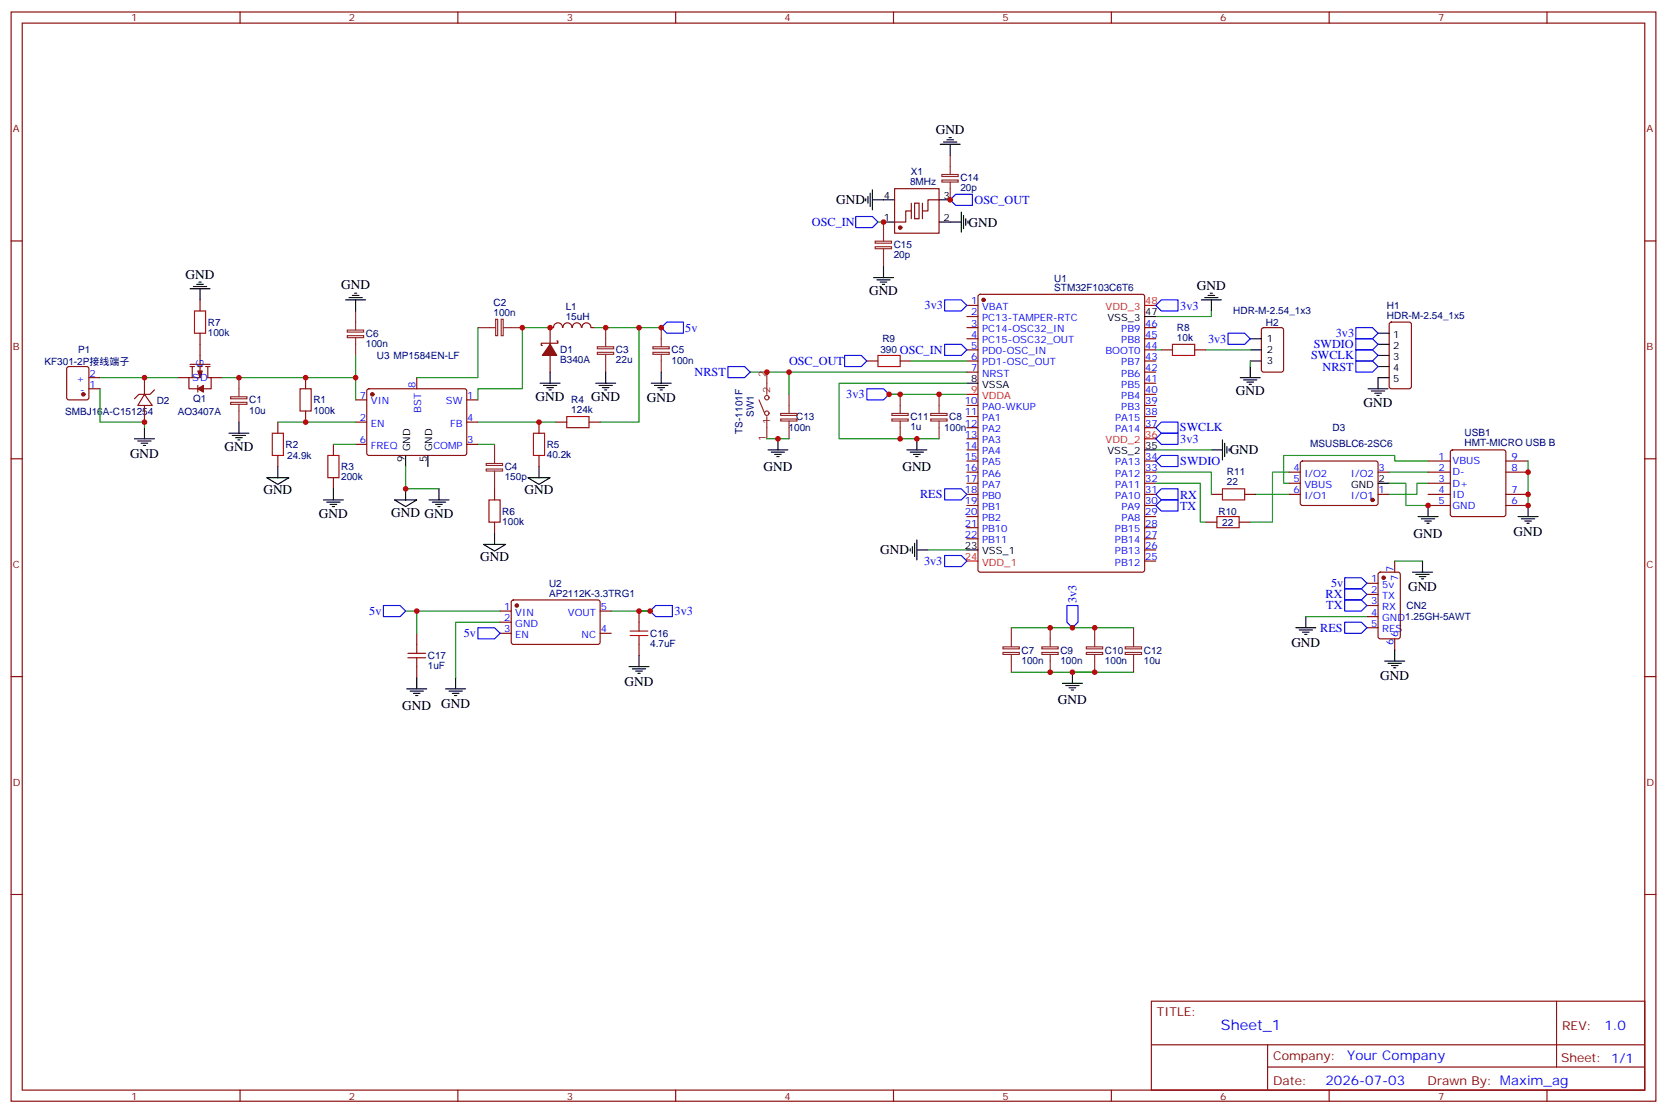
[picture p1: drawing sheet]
<svg xmlns="http://www.w3.org/2000/svg" width="529mm" height="353mm" viewBox="0 0 529 353" stroke-linecap="round" stroke-linejoin="round" font-family="sans-serif">
<g fill="none" stroke="#870000" stroke-width=".35">
<path d="M3.5 3.8h522.1v345.7h-522.1zM7.1 7.3h515v338.7h-515zM76.2 3.8v3.5M145.3 3.8v3.5M214.5 3.8v3.5M283.6 3.8v3.5M352.8 3.8v3.5M421.9 3.8v3.5M491.1 3.8v3.5M284 59.9h14.1v14.1h-14.1zM3.5 76.5h3.6M289.3 67h-1.8v3.5h-3.5"/>
<path d="M290.3 64.5h1.4v4.9h-1.4zM298.1 63.4h-3.5v3.6h-1.8M522.1 76.5h3.5M63.5 95.2v3.5M306.9 96.9h3.5M310.7 93.6l.4-.2h51.6l.6 .4 .1 87.1-.5 .7h-51.8l-.6-.5-.1-87zM21.4 116.6l.5-.3h5.6l.7 .5v9.4l-.4 .7h-5.9l-.7-.4v-9.4zM28.2 119.9h3.5M45.9 119.9v5.3M56.4 119.9h3.6M60 119.9v3.5h2.8M60.3 115.6h6.4"/>
<path d="M60.3 116.3h1.4M61 116.3v3.6M62.8 116.3h1.4M63.5 116.3v3.6h-3.5M63.5 105.8v9.8M65.3 116.3h1.4M66 116.3v3.6h1v3.5h-2.4M67 119.9h3.6M97 119.9v3.5M132.3 119.9v3.5M174.6 112.8v5.3M176.7 108.2h.4v.7h-5.3v.7h.4"/>
<path d="M178.5 104a1.41 1.41 0 0 0-1.4-1.5 1.41 1.41 0 0 0-1.4 1.5h-1.1v5.3M178.7 104a1.41 1.41 0 0 1 1.4-1.5 1.41 1.41 0 0 1 1.4 1.5M181.7 104a1.41 1.41 0 0 1 1.4-1.5 1.41 1.41 0 0 1 1.4 1.5M184.7 104a1.41 1.41 0 0 1 1.5-1.5 1.41 1.41 0 0 1 1.4 1.5M187.7 104h1M275.2 114.6h3.5M285.8 114.6h3.5M306.9 100.5h3.5M306.9 104h3.5M306.9 107.5h3.5M306.9 111.1h3.5M306.9 114.6h3.5"/>
<path d="M306.9 118.1h3.5M363.4 104h3.5M363.4 107.5h3.5M363.4 111.1h3.5M363.4 114.6h3.5M363.4 118.1h3.5M368.7 111.1h3.5M379.2 111.1h3.6M400.6 104.2l.5-.2h5.7l.6 .4 .1 13-.5 .7h-5.9l-.6-.5-.1-12.9zM441.2 102.4l.5-.2h5.6l.7 .5v20l-.4 .6-5.9 .1-.7-.5v-20zM28.2 123.4h3.5M45.9 125.2l2.4 3.5h-4.6z"/>
<path d="M45.9 128.7v5.3M49 123.8l-1.4 1.4h-3.5l-1.4 1.4M62.8 122.3v2.2M88.2 134v3.5M97 130.5v3.5M112.9 126.9h3.5M112.9 134h3.5M116.7 123.6l.4-.2 30.6 .1 .5 .6-.1 20-.6 .5-30.7-.1-.4-.6v-19.8zM148.2 126.9h3.5M148.2 134h3.5M171.1 134v3.5M176.4 134h3.5"/>
<path d="M187 134h3.5M306.9 128.7h3.5M306.9 132.2h3.5M306.9 135.7h3.5M306.9 139.3h3.5M363.4 128.7h3.5M363.4 132.2h3.5M363.4 135.7h3.5M363.4 125.2h3.5M363.4 121.6h3.5M3.5 145.6h3.6M88.2 144.6v3.5"/>
<path d="M105.8 141v3.6M105.8 151.6v3.6M112.9 141h3.5M148.2 141h3.5M157 155.2v3.5M171.1 144.6v3.5M306.9 142.8h3.5M306.9 146.3h3.5M306.9 149.9h3.5M306.9 153.4h3.5M306.9 156.9h3.5M363.4 146.3h3.5"/>
<path d="M363.4 149.9h3.5M363.4 153.4h3.5M363.4 156.9h3.5M384.5 156.9h3.6M395.1 156.9h3.5M409.2 149.9h3.5M409.2 153.4h3.5M409.2 156.9h3.5M413 146.5l.5-.2 23.5 .1 .4 .6v13l-.7 .4h-23.5l-.5-.7v-12.7zM437.4 149.9h3.6M437.4 156.9h3.6M453.3 146.3h7.1"/>
<path d="M453.3 149.9h7.1M453.3 153.4h7.1M453.3 156.9h7.1M460.6 143l.5-.2h16.2l.5 .2 .2 .5v19.8l-.2 .5-.5 .2h-16.2l-.5-.3-.2-.4v-19.8zM478 146.3h7.1M478 149.9h7.1M478 156.9h7.1M522.1 145.6h3.5M157 165.7v3.6M306.9 160.4h3.5M306.9 164h3.5M306.9 167.5h3.5"/>
<path d="M306.9 171h3.5M363.4 160.4h3.5M363.4 164h3.5M363.4 167.5h3.5M363.4 171h3.5M363.4 178.1h3.5M363.4 174.6h3.5M382.8 165.7h3.5M393.3 165.7h3.6M442.7 178.1v3.5M453.3 160.4h7.1M478 160.4h7.1"/>
<path d="M158.7 194h3.6M158.7 197.5h3.6M162.5 190.6l.5-.2 27.1 .1 .4 .6-.1 13-.6 .4h-27.1l-.4-.7v-12.7zM190.5 194h3.5M202.8 194v3.5M433.9 199.2h3.5M433.9 195.7h3.5M433.9 192.2h3.5M433.9 188.7h3.5M433.9 185.1h3.5M437.7 181.8l.4-.2h5.7l.6 .4 .1 20.1-.5 .6-5.9 .1-.6-.5-.1-20zM3.5 214.8h3.6"/>
<path d="M132.3 201v3.5M132.3 211.6v3.5M158.7 201h3.6M190.5 201h3.5M202.8 204.5v3.6M442.7 202.8v3.5M522.1 214.8h3.5M3.5 283.9h3.6M522.1 283.9h3.5M365.5 317.8h156.6v28.2h-156.6zM494.1 317.8v20.9M365.5 331.6h156.5"/>
<path d="M402.4 338.7h119.6M402.4 331.6v14.1M76.2 346v3.5M145.3 346v3.5M214.5 346v3.5M283.6 346v3.5M352.8 346v3.5M421.9 346v3.5M491.1 346v3.5"/>
</g>
<g fill="#870000" stroke="#870000" stroke-width=".35">
<path d="M174.6 109.3l2.1 3.5h-4.5z"/>
<path d="M62.8 117.8h1.4l-.7 2.1z"/>
<path d="M62.8 123.4l1.8-1.1v2.2z"/>
<circle cx="312.2" cy="95.2" r=".53"/>
<circle cx="118.2" cy="125.2" r=".53"/>
<circle cx="26.5" cy="125.2" r=".53"/>
<circle cx="285.7" cy="72.2" r=".53"/>
<circle cx="435.7" cy="158.7" r=".53"/>
<circle cx="439.2" cy="183.4" r=".53"/>
<circle cx="164" cy="192.2" r=".53"/>
</g>
<g fill="none" stroke="#000" stroke-width=".35">
<path d="M298.4 45.8h6.4M299.5 45.1h4.2M300.6 44.4h2.1M301.3 43.7h.7M301.6 45.8v3.5M274.8 63.1v.7M275.5 62.4v2.1M276.2 61.3v4.2M276.9 63.4h7.1M276.9 60.3v6.3M280.5 70.5h3.5M298.1 70.5h7.1"/>
<path d="M298.1 63.4h3.5M305.2 67.3v6.4M305.9 68.4v4.2M306.6 69.4v2.1M307.3 70.1v.7M60.3 91.7h6.4M61.4 90.9h4.2M62.4 90.2h2.2M63.1 89.5h.8M63.5 91.7v3.5M109.7 95.2h6.4M110.8 94.5h4.2"/>
<path d="M111.8 93.8h2.1M112.5 93.1h.7M112.9 95.2v3.5M277.3 88.1h6.3M278.3 88.8h4.3M279.4 89.5h2.1M280.1 90.2h.7M280.5 84.6v3.5M381.4 95.2h6.3M382.4 94.5h4.2M383.5 93.8h2.1M384.2 93.1h.7"/>
<path d="M384.5 95.2v3.5M174.6 118.1v3.5M192.3 118.1v3.5M209.9 118.1v3.5M363.4 100.5h3.5M393.7 119.9h6.3M396.9 116.3v3.6M396.9 114.6h3.5M396.9 107.5h3.5M396.9 111.1h3.5M437.4 105.8h3.6M437.4 109.3h3.6"/>
<path d="M437.4 112.8h3.6M437.4 116.3h3.6M441 119.9h-3.6v3.5M42.7 139.3h6.3M43.7 140h4.3M45.9 135.7v3.6M72.7 137.5h6.3M73.7 138.2h4.3M74.8 138.9h2.1M75.5 139.6h.7M75.8 134v3.5M171.4 121.6h6.4"/>
<path d="M172.5 122.3h4.2M173.6 123h2.1M174.3 123.8h.7M189.1 121.6h6.3M190.1 122.3h4.3M191.2 123h2.1M191.9 123.8h.7M206.7 121.6h6.4M207.8 122.3h4.2M208.8 123h2.2M209.5 123.8h.8M246.9 139.3v3.5"/>
<path d="M291 139.3v3.5M306.9 121.6h3.5M388.1 139.6v6.4M394.8 120.6h4.2M395.8 121.3h2.1M396.5 122h.7M434.3 123.4h6.3M435.3 124.1h4.3M436.4 124.8h2.1M437.1 125.5h.7M44.8 140.7h2.1M45.5 141.4h.7"/>
<path d="M84.7 151.6h7l-3.5 2.1zM88.2 148.1v3.5M102.7 158.7h6.3M103.7 159.4h4.2M105.8 155.2v3.5M125.2 158.7h7.1l-3.5 2.1zM128.8 144.6v3.5M128.8 155.2v3.5M135.8 144.6v3.5M136.2 158.7h6.3M137.2 159.4h4.3M139.3 155.2v3.5"/>
<path d="M167.6 151.6h7l-3.5 2.1zM171.1 148.1v3.5M243.8 142.8h6.3M244.8 143.5h4.3M245.9 144.2h2.1M246.6 144.9h.7M287.9 142.8h6.3M288.9 143.5h4.3M290 144.2h2.1M290.7 144.9h.7M363.4 142.8h3.5M384.5 142.8h3.6"/>
<path d="M388.8 140.7v4.2M389.5 141.7v2.2M390.2 142.5v.7M437.4 153.4h3.6M104.8 160.1h2.1M105.5 160.8h.7M138.3 160.1h2.1M139 160.8h.7M153.5 172.8h7l-3.5 2.1zM157 169.3v3.5M288.9 174.2v.7M289.6 173.5v2.1"/>
<path d="M290.3 172.4v4.3M291 174.6h3.6M291 171.4v6.3M306.9 174.6h3.5M450.1 164h6.4M451.2 164.7h4.2M451.6 178.1v3.5M452.3 165.4h2.1M453 166.1h.7M453.3 160.4v3.6M481.9 164h6.3M483 164.7h4.2"/>
<path d="M484 165.4h2.1M484.7 166.1h.7M485.1 160.4v3.6M411.3 199.2h6.4M412.4 200h4.2M414.5 195.7v3.5M448.4 181.6h6.3M449.4 182.3h4.3M450.5 183h2.1M451.2 183.7h.7M129.1 218.7h6.4M130.2 219.4h4.2"/>
<path d="M132.3 215.1v3.6M141.5 218.7h6.3M142.5 219.4h4.3M144.6 215.1v3.6M199.7 211.6h6.3M200.7 212.3h4.3M201.8 213h2.1M202.5 213.7h.7M202.8 208.1v3.5M337.3 216.9h6.3M338.3 217.6h4.2M339.4 218.3h2.1"/>
<path d="M340.1 219h.7M340.4 213.4v3.5M413.5 200.7h2.1M414.2 201.4h.7M439.6 209.8h6.3M440.6 210.5h4.3M441.7 211.2h2.1M442.4 211.9h.7M442.7 206.3v3.5M131.2 220.1h2.1M131.9 220.8h.7M143.6 220.1h2.1"/>
<path d="M144.3 220.8h.7"/>
</g>
<path d="M363.4 96.9h3.5M306.9 125.2h3.5M363.4 139.3h3.5M306.9 178.1h3.5" fill="none" stroke="#f00" stroke-width=".35"/>
<g fill="none" stroke="#a10000" stroke-width=".35">
<path d="M61.7 98.7h3.6v7.1h-3.6zM278.7 112.8h7.1v3.5h-7.1zM372.2 109.3h7v3.5h-7zM86.4 137.5h3.6v7.1h-3.6zM95.2 123.4h3.6v7.1h-3.6zM169.3 137.5h3.6v7.1h-3.6zM179.9 132.2h7.1v3.5h-7.1zM104.1 144.6h3.5v7h-3.5zM155.2 158.7h3.5v7h-3.5zM388.1 155.2h7v3.5h-7zM386.3 164h7v3.5h-7zM202.8 197.5v2.8"/>
<path d="M129.5 208.8h5.6M129.5 207.4h5.6M132.3 204.5v2.9M132.3 208.8v2.8M200 201.7h5.7M200 200.3h5.7M202.8 201.7v2.8"/>
</g>
<g fill="none" stroke="#8c2424" stroke-width=".35">
<path d="M299 55.4h5.2v.6h-5.2zM299 57.2h5.2v.6h-5.2zM301.6 49.3v6M301.6 57.8v5.6M277.8 76.6h5.2v.6h-5.2zM277.8 78.3h5.2v.7h-5.2zM280.5 70.5v6M280.5 79v5.6M112.9 98.7v6M75.8 119.9v6M110.2 104.8h5.2v.6h-5.2zM110.2 106.5h5.2v.7h-5.2z"/>
<path d="M112.9 107.2v5.6M151.7 104h5.6M157.3 101.4h.7v5.1h-.7zM159.1 101.4h.6v5.1h-.6zM159.8 104h6M189.6 110.1h5.2v.6h-5.2zM189.6 111.8h5.2v.7h-5.2zM192.3 104v6M192.3 112.5v5.6M207.3 110.1h5.1v.6h-5.1zM207.3 111.8h5.1v.7h-5.1zM209.9 104v6"/>
<path d="M209.9 112.5v5.6M243.4 118.1v7.1M73.2 125.9h5.2v.7h-5.2zM73.2 127.7h5.2v.6h-5.2zM75.8 128.3v5.7M240.9 126.9l1.8 4.3M243.4 132.2v7.1M247.8 131.2h5.2v.7h-5.2zM247.8 133h5.2v.6h-5.2zM250.5 125.2v6M250.5 133.6v5.7M283.1 131.2h5.2v.7h-5.2z"/>
<path d="M283.1 133h5.2v.6h-5.2zM285.8 125.2v6M285.8 133.6v5.7M295.5 131.2h5.1v.7h-5.1zM295.5 133h5.1v.6h-5.1zM298.1 125.2v6M298.1 133.6v5.7M154.3 147.1h5.2v.6h-5.2zM154.3 148.9h5.2v.6h-5.2zM157 141v6M157 149.5v5.7M321 199.2v6"/>
<path d="M333.4 199.2v6M347.5 199.2v6M359.8 199.2v6M318.4 205.3h5.2v.7h-5.2zM318.4 207.1h5.2v.6h-5.2zM321 207.7v5.7M330.7 205.3h5.2v.7h-5.2zM330.7 207.1h5.2v.6h-5.2zM333.4 207.7v5.7M344.8 205.3h5.2v.7h-5.2zM344.8 207.1h5.2v.6h-5.2zM347.5 207.7v5.7"/>
<path d="M357.2 205.3h5.2v.7h-5.2zM357.2 207.1h5.2v.6h-5.2zM359.8 207.7v5.7"/>
<circle cx="243.4" cy="131.2" r=".71"/>
<circle cx="243.4" cy="126.2" r=".71"/>
</g>
<g fill="none" stroke="#008700" stroke-width=".35">
<path d="M278.7 70.5h1.8M384.5 98.7v1.8h-17.6M31.7 119.9h24.7M112.9 112.8v7.1h-42.3M112.9 119.9v7M151.7 104v15.9h-19.4M174.6 104h-8.8v19.4h-14.1v3.5M188.7 104h14.1v30h-12.3M202.8 104h7.1M238.1 118.1h68.8M250.5 118.1v7.1M289.3 114.6h17.6"/>
<path d="M366.9 111.1h1.8M382.8 111.1h14.1M396.9 114.6v1.7M31.7 123.4v10.6h14.2v1.7M88.2 134h24.7M151.7 134h24.7M243.4 139.3h7.1M282.2 125.2h24.7M306.9 121.6h-40.6v17.7h31.8M105.8 141h7.1M128.8 148.1v7.1h10.5M151.7 141h5.3"/>
<path d="M366.9 149.9h17.6v7M366.9 153.4h14.1v12.3h1.8M366.9 142.8h17.6M398.6 156.9h10.6M409.2 149.9h-5.3v15.8h-7M441 153.4h5.3v7h7M441 149.9h12.3M453.3 153.4h-3.5v3.5h-8.8M453.3 146.3h-10.6v-1.7h-35.2v8.8h1.7M485.1 146.3v14.1M294.6 174.6h12.3M442.7 178.1h8.9"/>
<path d="M128.8 194h29.9M132.3 194v7M158.7 197.5h-14.1v17.6M194 194h12.4M321 199.2h38.8M414.5 195.7h19.4M321 213.4h38.8"/>
</g>
<g fill="none" stroke="#00f" stroke-width=".35">
<path d="M271.6 68.7h5.3l1.8 1.8-1.8 1.7h-5.3zM301.6 63.4l1.8-1.7h5.3v3.5h-5.3zM299.9 95.2h5.3l1.7 1.7-1.7 1.8h-5.3zM366.9 96.9l1.8-1.7h5.2v3.5h-5.2zM209.9 104l1.8-1.8h5.3v3.6h-5.3zM231.1 116.3h5.3l1.7 1.8-1.7 1.8h-5.3zM268.1 112.8h5.3l1.8 1.8-1.8 1.7h-5.3zM299.9 109.3h5.3l1.7 1.8-1.7 1.7h-5.3zM389.8 105.8h5.3l1.8 1.7-1.8 1.8h-5.3zM430.4 104h5.3l1.7 1.8-1.7 1.7h-5.3zM430.4 107.5h5.3l1.7 1.8-1.7 1.8h-5.3zM430.4 111.1h5.3l1.7 1.7-1.7 1.8h-5.3z"/>
<path d="M430.4 114.6h5.3l1.7 1.7-1.7 1.8h-5.3zM275.2 123.4h5.3l1.7 1.8-1.7 1.7h-5.3zM366.9 139.3l1.8-1.8h5.2v3.5h-5.2zM366.9 135.7l1.8-1.7h5.2v3.5h-5.2zM299.9 155.2h5.3l1.7 1.7-1.7 1.8h-5.3zM366.9 146.3l1.8-1.7h5.2v3.5h-5.2zM366.9 156.9l1.8-1.7h5.2v3.5h-5.2zM299.9 176.3h5.3l1.7 1.8-1.7 1.7h-5.3zM366.9 160.4l1.8-1.7h5.2v3.5h-5.2zM121.7 192.2h5.3l1.8 1.8-1.8 1.7h-5.3zM151.7 199.2h5.3l1.7 1.8-1.7 1.8h-5.3zM206.4 194l1.7-1.8h5.3v3.5h-5.3z"/>
<path d="M338.7 192.2h3.5v5.3l-1.8 1.7-1.7-1.7zM426.9 186.9h5.3l1.7 1.8-1.7 1.7h-5.3zM426.9 190.4h5.3l1.7 1.8-1.7 1.8h-5.3zM426.9 183.4h5.3l1.7 1.7-1.7 1.8h-5.3zM426.9 197.5h5.3l1.7 1.7-1.7 1.8h-5.3z"/>
</g>
<path d="M289.3 64.5v4.9M292.8 64.5v4.9" fill="none" stroke="#871200" stroke-width=".35"/>
<g fill="#c00">
<circle cx="97" cy="134" r=".88"/>
<circle cx="128.8" cy="155.2" r=".88"/>
<circle cx="165.8" cy="104" r=".88"/>
<circle cx="174.6" cy="104" r=".88"/>
<circle cx="192.3" cy="104" r=".88"/>
<circle cx="171.1" cy="134" r=".88"/>
<circle cx="97" cy="119.9" r=".88"/>
<circle cx="112.9" cy="119.9" r=".88"/>
<circle cx="75.8" cy="119.9" r=".88"/>
<circle cx="45.9" cy="134" r=".88"/>
<circle cx="45.9" cy="119.9" r=".88"/>
<circle cx="202.8" cy="104" r=".88"/>
<circle cx="209.9" cy="104" r=".88"/>
<circle cx="298.1" cy="125.2" r=".88"/>
<circle cx="285.8" cy="125.2" r=".88"/>
<circle cx="282.2" cy="125.2" r=".88"/>
<circle cx="285.8" cy="139.3" r=".88"/>
<circle cx="291" cy="139.3" r=".88"/>
<circle cx="333.4" cy="213.4" r=".88"/>
<circle cx="347.5" cy="213.4" r=".88"/>
<circle cx="333.4" cy="199.2" r=".88"/>
<circle cx="347.5" cy="199.2" r=".88"/>
<circle cx="340.4" cy="213.4" r=".88"/>
<circle cx="340.4" cy="199.2" r=".88"/>
<circle cx="250.5" cy="118.1" r=".88"/>
<circle cx="246.9" cy="139.3" r=".88"/>
<circle cx="243.4" cy="118.1" r=".88"/>
<circle cx="280.5" cy="70.5" r=".88"/>
<circle cx="301.6" cy="63.4" r=".88"/>
<circle cx="485.1" cy="149.9" r=".88"/>
<circle cx="485.1" cy="156.9" r=".88"/>
<circle cx="485.1" cy="160.4" r=".88"/>
<circle cx="453.3" cy="160.4" r=".88"/>
<circle cx="132.3" cy="194" r=".88"/>
<circle cx="202.8" cy="194" r=".88"/>
<circle cx="206.4" cy="194" r=".88"/>
</g>
<text font-size="4.6" fill="#00f" x="387.6" y="326.8">Sheet_1</text>
<g font-size="4.2">
<text x="297" y="42.6">GND</text>
<text x="265.5" y="64.8">GND</text>
<text x="307.4" y="71.9">GND</text>
<text x="58.9" y="88.5">GND</text>
<text x="108.3" y="91.9">GND</text>
<text x="275.9" y="93.8">GND</text>
<text x="379.9" y="92">GND</text>
<text x="392.3" y="125.5">GND</text>
<text x="170" y="127.3">GND</text>
<text x="187.7" y="127.3">GND</text>
<text x="205.3" y="127.6">GND</text>
<text x="432.9" y="129">GND</text>
<text x="71.3" y="143.2">GND</text>
<text x="41.3" y="145.3">GND</text>
<text x="242.4" y="149.5">GND</text>
<text x="286.5" y="149.5">GND</text>
<text x="390.3" y="144.2">GND</text>
<text x="83.6" y="156.9">GND</text>
<text x="166.5" y="156.9">GND</text>
<text x="101.2" y="164.3">GND</text>
<text x="124.2" y="164">GND GND</text>
<text x="448.7" y="170.7">GND</text>
<text x="480.5" y="170.1">GND</text>
<text x="152.4" y="178.1">GND</text>
<text x="279.4" y="175.9">GND</text>
<text x="447" y="187.7">GND</text>
<text x="409.9" y="205.3">GND</text>
<text x="438.1" y="215.9">GND</text>
<text x="198.3" y="217.7">GND</text>
<text x="127.7" y="225.4">GND</text>
<text x="140.1" y="224.7">GND</text>
<text x="335.8" y="223.6">GND</text>
</g>
<g font-size="4.2" fill="#00f">
<text x="509.3" y="327">1.0</text>
<text x="427.7" y="336.6">Your Company</text>
<text x="420.7" y="344.4">2026-07-03</text>
</g>
<g font-size="3.9" fill="#00f">
<text x="309.4" y="64.7">OSC_OUT</text>
<text x="257.7" y="71.6">OSC_IN</text>
<text x="293.5" y="98.2">3v3</text>
<text x="374.6" y="98.3">3v3</text>
<text x="217.5" y="105.3">5v</text>
<text x="424" y="107">3v3</text>
<text x="285.7" y="112.3">OSC_IN</text>
<text x="383.5" y="108.7">3v3</text>
<text x="417" y="110.6">SWDIO</text>
<text x="220.5" y="119.4">NRST</text>
<text x="250.5" y="115.8">OSC_OUT</text>
<text x="416.2" y="114.1">SWCLK</text>
<text x="419.8" y="117.6">NRST</text>
<text x="268.6" y="126.4">3v3</text>
<text x="374.5" y="136.9">SWCLK</text>
<text x="374.6" y="140.6">3v3</text>
<text x="374.6" y="147.5">SWDIO</text>
<text x="292.1" y="158.2">RES</text>
<text x="374.6" y="158.3">RX</text>
<text x="374.6" y="161.8">TX</text>
<text x="293.3" y="179.3">3v3</text>
<text x="341.7" y="191.5" transform="rotate(-90 341.7 191.5)">3v3</text>
<text x="420.8" y="189.9">RX</text>
<text x="422.5" y="186.4">5v</text>
<text x="117.2" y="195.2">5v</text>
<text x="214.1" y="195.3">3v3</text>
<text x="421" y="193.4">TX</text>
<text x="147.2" y="202.2">5v</text>
<text x="419.1" y="200.5">RES</text>
</g>
<g font-size="3.9" fill="#800">
<text x="367.2" y="322.4">TITLE:</text>
<text x="495.9" y="327">REV:</text>
<text x="404.1" y="336.6">Company:</text>
<text x="495.5" y="337.2">Sheet: 1/1</text>
<text x="404.1" y="344.2">Date:</text>
<text x="453.2" y="344.3">Drawn By: Maxim_ag</text>
</g>
<g font-size="3.2" fill="#800">
<text x="41.6" y="6.8">1</text>
<text x="110.8" y="6.8">2</text>
<text x="179.9" y="6.8">3</text>
<text x="249.1" y="6.8">4</text>
<text x="318.2" y="6.8">5</text>
<text x="387.3" y="6.8">6</text>
<text x="456.5" y="6.8">7</text>
<text x="4.1" y="41.9">A</text>
<text x="522.6" y="41.9">A</text>
<text x="4.1" y="111.1">B</text>
<text x="522.6" y="111.1">B</text>
<text x="4.1" y="180.2">C</text>
<text x="522.6" y="180.2">C</text>
<text x="4.1" y="249.3">D</text>
<text x="522.6" y="249.3">D</text>
<text x="41.6" y="349">1</text>
<text x="110.8" y="349">2</text>
<text x="179.9" y="349">3</text>
<text x="249.1" y="349">4</text>
<text x="318.2" y="349">5</text>
<text x="387.3" y="349">6</text>
<text x="456.5" y="349">7</text>
</g>
<g font-size="3.2" fill="#000080">
<text x="288.9" y="58.8">8MHz</text>
<text x="289.2" y="55.6">X1</text>
<text x="304.9" y="57.5">C14</text>
<text x="304.9" y="60.7">20p</text>
<text x="283.7" y="81.8">20p</text>
<text x="283.7" y="78.7">C15</text>
<text x="334.7" y="89.4">U1</text>
<text x="334.7" y="92.4">STM32F103C6T6</text>
<text x="156.6" y="100.3">100n</text>
<text x="156.6" y="97.2">C2</text>
<text x="179.6" y="101.4">15uH</text>
<text x="179.6" y="98.2">L1</text>
<text x="391.5" y="99.8">HDR-M-2.54_1x3</text>
<text x="440.3" y="101.2">HDR-M-2.54_1x5</text>
<text x="440.3" y="98">H1</text>
<text x="66" y="106.6">100k</text>
<text x="66" y="103.4">R7</text>
<text x="116.1" y="106.9">C6</text>
<text x="373.6" y="105">R8</text>
<text x="401.8" y="103.4">H2</text>
<text x="24.8" y="112.1">P1</text>
<text x="116.1" y="110.1">100n</text>
<text x="119.6" y="114">U3 MP1584EN-LF</text>
<text x="177.8" y="112.2">D1</text>
<text x="195.5" y="112.2">C3</text>
<text x="213.1" y="112.2">C5</text>
<text x="279.5" y="112.2">390</text>
<text x="280.1" y="108.6">R9</text>
<text x="373.6" y="108.2">10k</text>
<text x="14.1" y="115.7">KF301-2P接线端子</text>
<text x="177.8" y="115.4">B340A</text>
<text x="195.5" y="115.4">22u</text>
<text x="213.1" y="115.4">100n</text>
<text x="20.6" y="131.6">SMBJ16A-C151254</text>
<text x="49.7" y="128.1">D2</text>
<text x="56.4" y="131.6">AO3407A</text>
<text x="61.3" y="127.5">Q1</text>
<text x="79.1" y="131.3">10u</text>
<text x="79.1" y="128.1">C1</text>
<text x="99.5" y="131.3">100k</text>
<text x="99.5" y="128.1">R1</text>
<text x="181.3" y="131.2">124k</text>
<text x="181.3" y="128">R4</text>
<text x="235.7" y="137.7" transform="rotate(-90 235.7 137.7)">TS-1101F</text>
<text x="239.3" y="132.3" transform="rotate(-90 239.3 132.3)">SW1</text>
<text x="250.3" y="136.9">100n</text>
<text x="252.7" y="133.4">C13</text>
<text x="289" y="136.6">1u</text>
<text x="289" y="133.4">C11</text>
<text x="299.7" y="136.9">100n</text>
<text x="301.3" y="133.4">C8</text>
<text x="423" y="136.9">D3</text>
<text x="90.7" y="142.2">R2</text>
<text x="173.6" y="142.2">R5</text>
<text x="415.9" y="141.7">MSUSBLC6-2SC6</text>
<text x="464.9" y="141.6">HMT-MICRO USB B</text>
<text x="464.9" y="138.4">USB1</text>
<text x="91.2" y="145.7">24.9k</text>
<text x="108.3" y="149.2">R3</text>
<text x="160.2" y="149.2">C4</text>
<text x="173.6" y="145.4">40.2k</text>
<text x="108.3" y="152.4">200k</text>
<text x="160.2" y="152.4">150p</text>
<text x="389.5" y="154.1">22</text>
<text x="389.5" y="150.9">R11</text>
<text x="159.5" y="166.5">100k</text>
<text x="159.5" y="163.4">R6</text>
<text x="386.8" y="163.4">R10</text>
<text x="388" y="166.9">22</text>
<text x="174.3" y="189.4">AP2112K-3.3TRG1</text>
<text x="174.3" y="186.2">U2</text>
<text x="446.5" y="193.3">CN2</text>
<text x="206.4" y="202.2">C16</text>
<text x="135.8" y="209.2">C17</text>
<text x="206.4" y="205.3">4.7uF</text>
<text x="324.3" y="207.4">C7</text>
<text x="336.6" y="207.4">C9</text>
<text x="350.7" y="207.4">C10</text>
<text x="363.1" y="207.4">C12</text>
<text x="135.8" y="212.4">1uF</text>
<text x="324.3" y="210.7">100n</text>
<text x="336.6" y="210.7">100n</text>
<text x="350.7" y="210.7">100n</text>
<text x="363.1" y="210.7">10u</text>
</g>
<g font-size="3.2">
<text x="280.6" y="63.1">4</text>
<text x="299.5" y="63.1">3</text>
<text x="280.6" y="70.1">1</text>
<text x="299.5" y="70.1">2</text>
<text x="351.5" y="101.9">VSS_3</text>
<text x="363.5" y="100.1">47</text>
<text x="442.3" y="107.2">1</text>
<text x="402.2" y="108.6">1</text>
<text x="402.2" y="112.1">2</text>
<text x="442.3" y="110.7">2</text>
<text x="402.2" y="115.6">3</text>
<text x="442.3" y="114.2">3</text>
<text x="442.3" y="117.8">4</text>
<text x="308.3" y="121.3">8</text>
<text x="311.7" y="123">VSSA</text>
<text x="442.3" y="121.3">5</text>
<text x="130.2" y="143.3" transform="rotate(-90 130.2 143.3)">GND</text>
<text x="137.2" y="143.3" transform="rotate(-90 137.2 143.3)">GND</text>
<text x="363.5" y="142.5">35</text>
<text x="128.4" y="146.8" transform="rotate(-90 128.4 146.8)">9</text>
<text x="135.5" y="146.8" transform="rotate(-90 135.5 146.8)">5</text>
<text x="351.5" y="144.2">VSS_2</text>
<text x="428.9" y="154.8">GND</text>
<text x="437.6" y="153">2</text>
<text x="306.2" y="174.2">23</text>
<text x="311.7" y="176">VSS_1</text>
</g>
<g font-size="3.2" fill="#00f">
<text x="308.3" y="96.6">1</text>
<text x="308.3" y="100.1">2</text>
<text x="311.7" y="98.4">VBAT</text>
<text x="311.7" y="101.9">PC13-TAMPER-RTC</text>
<text x="308.3" y="103.6">3</text>
<text x="308.3" y="107.2">4</text>
<text x="311.7" y="105.4">PC14-OSC32_IN</text>
<text x="355.9" y="105.4">PB9</text>
<text x="363.5" y="107.2">45</text>
<text x="363.5" y="103.6">46</text>
<text x="308.3" y="110.7">5</text>
<text x="311.7" y="108.9">PC15-OSC32_OUT</text>
<text x="311.7" y="112.5">PD0-OSC_IN</text>
<text x="350.9" y="112.5">BOOT0</text>
<text x="355.9" y="108.9">PB8</text>
<text x="363.5" y="110.7">44</text>
<text x="28.4" y="119.5">2</text>
<text x="64.6" y="116.3" transform="rotate(-90 64.6 116.3)">G</text>
<text x="308.3" y="114.2">6</text>
<text x="308.3" y="117.8">7</text>
<text x="311.7" y="116">PD1-OSC_OUT</text>
<text x="311.7" y="119.5">NRST</text>
<text x="355.9" y="119.5">PB6</text>
<text x="355.9" y="116">PB7</text>
<text x="363.5" y="117.8">42</text>
<text x="363.5" y="114.2">43</text>
<text x="24.3" y="121.3">+</text>
<text x="25.5" y="124.8">-</text>
<text x="28.4" y="123">1</text>
<text x="61" y="120.9">SD</text>
<text x="131.9" y="123.2" transform="rotate(-90 131.9 123.2)">8</text>
<text x="355.9" y="123">PB5</text>
<text x="363.5" y="124.8">40</text>
<text x="363.5" y="121.3">41</text>
<text x="114.2" y="126.6">7</text>
<text x="117.7" y="128.3">VIN</text>
<text x="133.7" y="131" transform="rotate(-90 133.7 131)">BST</text>
<text x="141.6" y="128.3">SW</text>
<text x="148.3" y="126.6">1</text>
<text x="306.2" y="128.3">10</text>
<text x="306.2" y="131.9">11</text>
<text x="311.7" y="130.1">PA0-WKUP</text>
<text x="355.9" y="130.1">PB3</text>
<text x="355.9" y="126.6">PB4</text>
<text x="363.5" y="131.9">38</text>
<text x="363.5" y="128.3">39</text>
<text x="114.2" y="133.6">2</text>
<text x="117.7" y="135.4">EN</text>
<text x="142.9" y="135.4">FB</text>
<text x="148.3" y="133.6">4</text>
<text x="306.2" y="135.4">12</text>
<text x="311.7" y="133.6">PA1</text>
<text x="311.7" y="137.2">PA2</text>
<text x="353.9" y="137.2">PA14</text>
<text x="353.9" y="133.6">PA15</text>
<text x="363.5" y="135.4">37</text>
<text x="114.2" y="140.7">6</text>
<text x="117.7" y="142.5">FREQ</text>
<text x="137.6" y="142.5">COMP</text>
<text x="148.3" y="140.7">3</text>
<text x="306.2" y="138.9">13</text>
<text x="306.2" y="142.5">14</text>
<text x="311.7" y="140.7">PA3</text>
<text x="306.2" y="146">15</text>
<text x="306.2" y="149.5">16</text>
<text x="311.7" y="144.2">PA4</text>
<text x="311.7" y="147.7">PA5</text>
<text x="353.9" y="147.7">PA13</text>
<text x="363.5" y="149.5">33</text>
<text x="363.5" y="146">34</text>
<text x="410.6" y="149.5">4</text>
<text x="437.6" y="149.5">3</text>
<text x="456.6" y="146">1</text>
<text x="456.6" y="149.5">2</text>
<text x="461.1" y="147.4">VBUS</text>
<text x="479.8" y="149.5">8</text>
<text x="479.8" y="146">9</text>
<text x="306.2" y="153">17</text>
<text x="311.7" y="151.3">PA6</text>
<text x="311.7" y="154.8">PA7</text>
<text x="353.9" y="154.8">PA11</text>
<text x="353.9" y="151.3">PA12</text>
<text x="363.5" y="153">32</text>
<text x="410.6" y="153">5</text>
<text x="414.1" y="151.3">I/O2</text>
<text x="414.1" y="154.8">VBUS</text>
<text x="428.9" y="151.3">I/O2</text>
<text x="456.6" y="153">3</text>
<text x="461.1" y="150.9">D-</text>
<text x="461.1" y="154.4">D+</text>
<text x="306.2" y="156.6">18</text>
<text x="306.2" y="160.1">19</text>
<text x="311.7" y="158.3">PB0</text>
<text x="311.7" y="161.9">PB1</text>
<text x="353.9" y="158.3">PA10</text>
<text x="356" y="161.9">PA9</text>
<text x="363.5" y="160.1">30</text>
<text x="363.5" y="156.6">31</text>
<text x="410.6" y="156.6">6</text>
<text x="414.1" y="158.3">I/O1</text>
<text x="428.9" y="158.3">I/O1</text>
<text x="437.6" y="156.6">1</text>
<text x="456.6" y="156.6">4</text>
<text x="456.6" y="160.1">5</text>
<text x="461.1" y="158">ID</text>
<text x="461.1" y="161.5">GND</text>
<text x="479.8" y="156.6">7</text>
<text x="479.8" y="160.1">6</text>
<text x="306.2" y="163.6">20</text>
<text x="306.2" y="167.1">21</text>
<text x="311.7" y="165.4">PB2</text>
<text x="356" y="165.4">PA8</text>
<text x="363.5" y="167.1">28</text>
<text x="363.5" y="163.6">29</text>
<text x="306.2" y="170.7">22</text>
<text x="311.7" y="168.9">PB10</text>
<text x="311.7" y="172.4">PB11</text>
<text x="353.9" y="172.4">PB14</text>
<text x="353.9" y="168.9">PB15</text>
<text x="363.5" y="170.7">27</text>
<text x="353.9" y="179.5">PB12</text>
<text x="353.9" y="176">PB13</text>
<text x="363.5" y="177.7">25</text>
<text x="363.5" y="174.2">26</text>
<text x="435.3" y="184.8">1</text>
<text x="442.4" y="181.6" transform="rotate(-90 442.4 181.6)">7</text>
<text x="443.8" y="184.3" transform="rotate(-90 443.8 184.3)">7</text>
<text x="435.3" y="191.8">3</text>
<text x="435.3" y="188.3">2</text>
<text x="438.7" y="190.1">TX</text>
<text x="438.7" y="186.5">5v</text>
<text x="160.1" y="193.6">1</text>
<text x="160.1" y="197.1">2</text>
<text x="163.6" y="195.4">VIN</text>
<text x="180.3" y="195.4">VOUT</text>
<text x="190.7" y="193.6">5</text>
<text x="435.3" y="195.4">4</text>
<text x="438.7" y="197.1">GND1.25GH-5AWT</text>
<text x="438.7" y="193.6">RX</text>
<text x="160.1" y="200.7">3</text>
<text x="163.6" y="198.9">GND</text>
<text x="163.6" y="202.4">EN</text>
<text x="184.6" y="202.4">NC</text>
<text x="190.7" y="200.7">4</text>
<text x="435.3" y="198.9">5</text>
<text x="438.7" y="200.7">RES</text>
<text x="443.8" y="202.1" transform="rotate(-90 443.8 202.1)">6</text>
<text x="442.4" y="204.8" transform="rotate(-90 442.4 204.8)">6</text>
</g>
<g font-size="3.2" fill="#f00">
<text x="351" y="98.4">VDD_3</text>
<text x="363.5" y="96.6">48</text>
<text x="308.3" y="124.8">9</text>
<text x="311.7" y="126.6">VDDA</text>
<text x="351" y="140.7">VDD_2</text>
<text x="363.5" y="138.9">36</text>
<text x="306.2" y="177.7">24</text>
<text x="311.7" y="179.5">VDD_1</text>
</g>
<g font-size="3.2" fill="#8d2323">
<text x="243.1" y="119.5" transform="rotate(-90 243.1 119.5)">2</text>
<text x="244.5" y="124.7" transform="rotate(-90 244.5 124.7)">2</text>
<text x="244.5" y="134.7" transform="rotate(-90 244.5 134.7)">1</text>
<text x="243.1" y="139.9" transform="rotate(-90 243.1 139.9)">1</text>
</g>
</svg>
